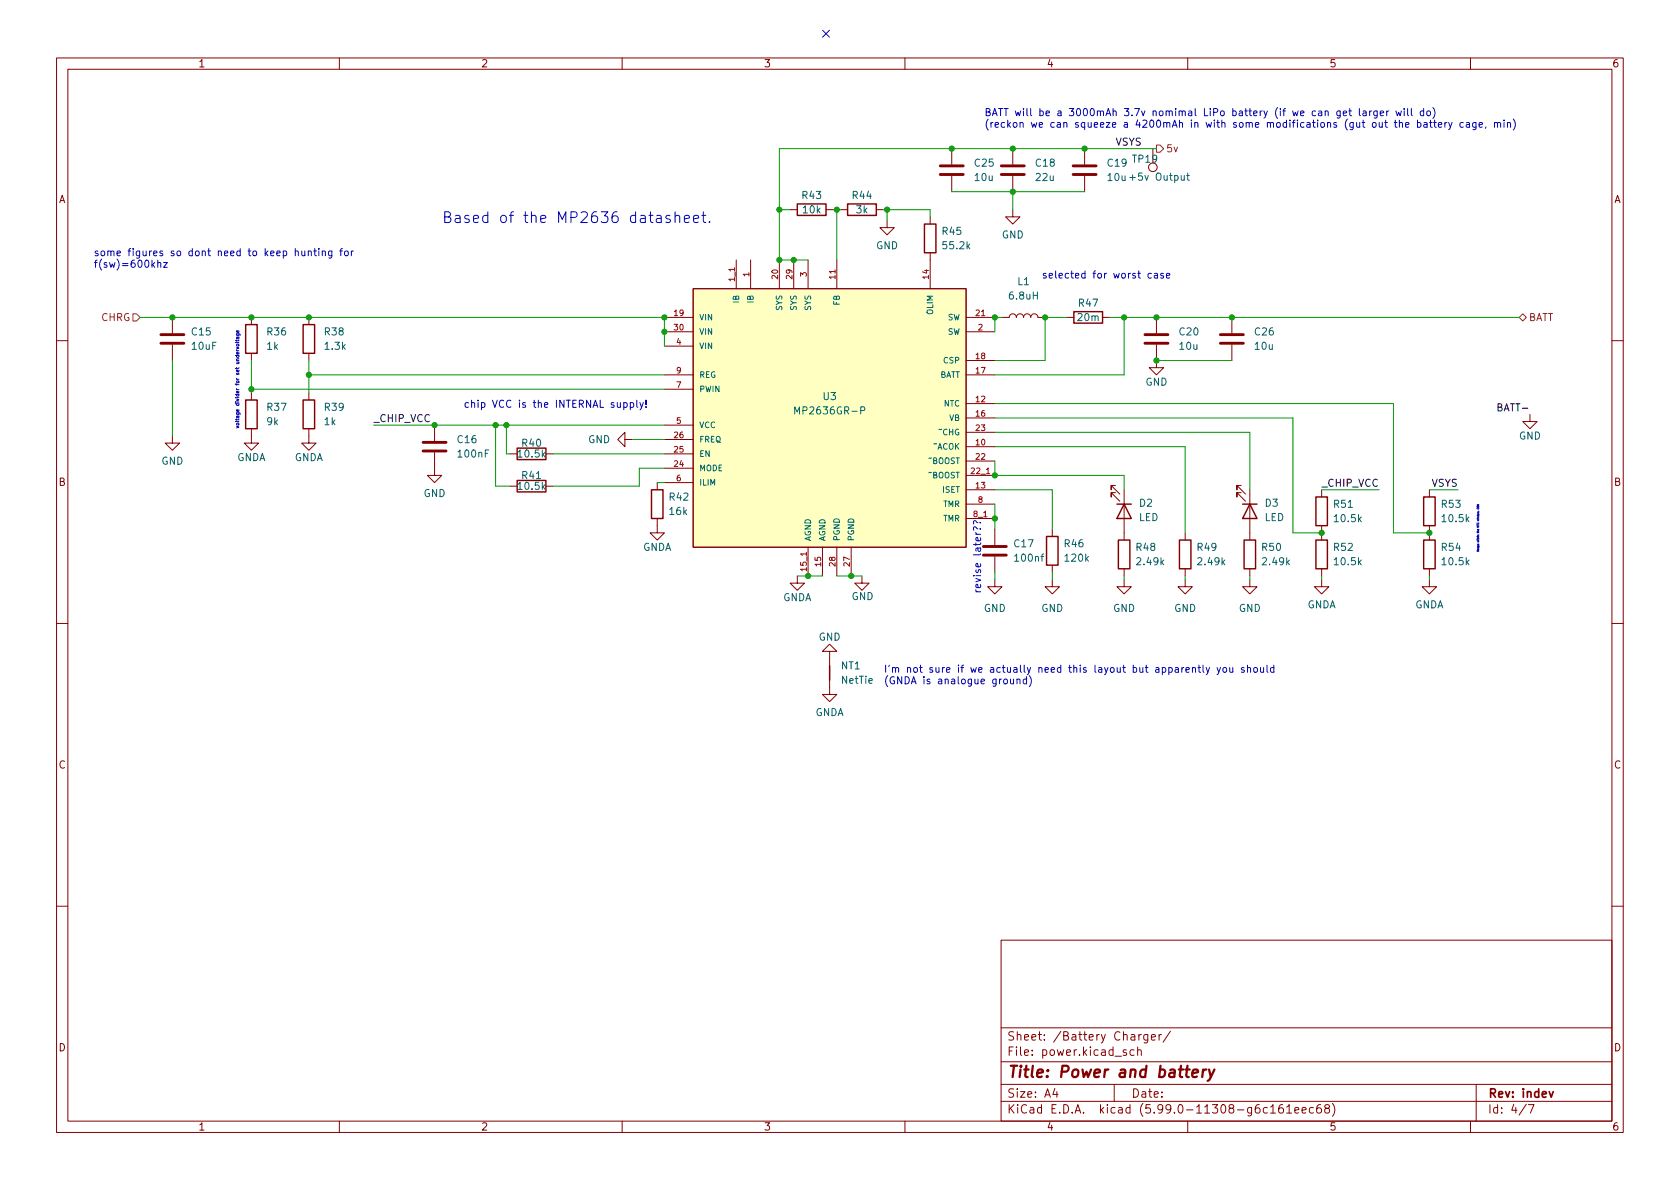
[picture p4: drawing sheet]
<svg xmlns="http://www.w3.org/2000/svg" width="297mm" height="210mm" viewBox="0 0 297 210" stroke-linecap="round" stroke-linejoin="round" font-family="sans-serif">
<g fill="none" stroke="#840000" stroke-width=".18">
<path d="M10 10.2h277v190.1h-277zM12 12.2h273v186.1h-273zM60 10.2v2M110 10.2v2M160 10.2v2M210 10.2v2M260 10.2v2M139.7 37.1h1.3M146 37.1h1.3M148.6 37.1h1.3M154.9 37.1h1.3M156.8 39v1.3h1.3l-1.3 1.2-1.2-1.2h1.2"/>
<path d="M164.5 38.3v1.3M168.3 26.3v2.8M168.3 31.1v2.8M179.1 37.1v1.2h1.2l-1.2 1.3-1.3-1.3h1.3M179.1 26.3v2.8M179.1 31.1v2.8M191.8 26.3v2.8M191.8 31.1v2.8M203.8 26.3v2.5M30.5 56.1v2.8M44.4 56.1v1.3M54.6 56.1v1.3"/>
<path d="M117.5 56.1h5.1M117.5 58.7h5.1M122.6 51h48.2v45.8h-48.2zM130.2 46v5M132.7 46v5M137.8 46v5M140.3 46v5M142.9 46v5M148 46v5M164.5 44.7v6.3M170.8 56.1h5.1M170.8 58.7h5.1"/>
<path d="M177.2 56.1h1.2a.64 .64 0 0 1 .7-.6 .64 .64 0 0 1 .6 .6 .64 .64 0 0 1 .6-.6 .64 .64 0 0 1 .7 .6 .64 .64 0 0 1 .6-.6 .64 .64 0 0 1 .6 .6 .64 .64 0 0 1 .7-.6 .64 .64 0 0 1 .6 .6h1.3M188.6 56.1h1.3M194.9 56.1h1.3M204.5 56.1v2.8M217.8 56.1v2.8M10 60.2h2M30.5 77.1v1.3h1.2l-1.2 1.2-1.3-1.2h1.3M30.5 61v2.7M44.4 75.8v2.6h1.3l-1.3 1.2-1.2-1.2h1.2M44.4 62.5v1.2M44.4 69.5v1.2M54.6 75.8v2.6h1.3l-1.3 1.2-1.3-1.2h1.3"/>
<path d="M54.6 62.5v1.2M54.6 69.5v1.2M76.8 75.2v2.8M110.5 77.7v-1.3l-1.3 1.3 1.3 1.3v-1.3h1.3M117.5 66.3h5.1M117.5 77.7h5.1M117.5 61.2h5.1M117.5 75.2h5.1M117.5 68.8h5.1M170.8 79h5.1M170.8 71.4h5.1M170.8 73.9h5.1"/>
<path d="M170.8 66.3h5.1M170.8 63.7h5.1M170.8 76.4h5.1M204.5 61v4h1.2l-1.2 1.3-1.3-1.3h1.3M217.8 61v2.7M270.5 73.3v1.2h1.3l-1.3 1.3-1.3-1.3h1.3M285 60.2h2M76.8 80v4.1h1.3l-1.3 1.2-1.2-1.2h1.2M90.2 80.3h1.2M90.2 86h1.2M96.5 80.3h1.3M96.5 86h1.3"/>
<path d="M116.2 91.7v2.5h1.3l-1.3 1.3-1.3-1.3h1.3M116.2 85.3v1.3M117.5 82.8h5.1M117.5 80.3h5.1M117.5 85.3h5.1M142.9 96.8v5M145.4 96.8v5M148 96.8v5M150.5 96.8v5M170.8 86.6h5.1M170.8 81.5h5.1M170.8 84.1h5.1"/>
<path d="M170.8 89.1h5.1M170.8 91.7h5.1M175.9 93.6v2.8M175.9 98.4v2.8M186.1 93.6v1.3M186.1 99.9v1.3M197.2 85.8h-.7v.8v-.8l1.5 1.6M197.2 87.1h-.7v.8v-.8l1.5 1.5M198.8 86.6v8.9M209.5 94.2v1.3M219.5 85.8h-.8v.8v-.8l1.5 1.6M219.5 87.1h-.8v.8v-.8l1.5 1.5"/>
<path d="M221 86.6v8.9M233.7 86.6v1.3M233.7 93v2.5M252.7 86.6v1.3M252.7 93v2.5M10 110.2h2M141 101.8v1.3h1.2l-1.2 1.3-1.3-1.3h1.3M146.7 115.2h1.3l-1.3-1.3-1.3 1.3h1.3v7.6h1.3l-1.3 1.3-1.3-1.3h1.3M152.4 101.8v1.3h1.3l-1.3 1.3-1.3-1.3h1.3M175.9 102.5v1.3h1.3l-1.3 1.2-1.3-1.2h1.3M186.1 102.5v1.3h1.2l-1.2 1.2-1.3-1.2h1.3M198.8 102.5v1.3h1.2l-1.2 1.2-1.3-1.2h1.3"/>
<path d="M198.8 100.6v1.2M209.5 102.5v1.3h1.3l-1.3 1.2-1.2-1.2h1.2M209.5 100.6v1.2M221 102.5v1.3h1.2l-1.2 1.2-1.3-1.2h1.3M221 100.6v1.2M233.7 102.5v1.3h1.2l-1.2 1.2-1.3-1.2h1.3M233.7 100.6v1.2M252.7 102.5v1.3h1.3l-1.3 1.2-1.2-1.2h1.2M252.7 100.6v1.2M285 110.2h2M10 160.2h2M177 166.3h108v32h-108z"/>
<path d="M285 160.2h2M60 198.3v2M110 198.3v2M160 198.3v2M177 194.8h108M177 191.8h108M177 187.8h108M177 181.8h108M186.5 192.5l-.4 1h1M186.9 193v1M197 191.8v3M199.1 185.7l-.3-.1-.2 .2v.3l.5 .1v.4h-.5"/>
<path d="M200.5 185.7l-.4-.1-.3 .3v.4l.1 .3h.6M201.1 185.8l.3-.2 .3 .1 .1 .9M201.1 185.1v1.5M201.4 182.9v1M201.8 182.9l-.3 .1-.1 .2M202.9 182.9v1.2l-.3 .3h-.3M202.9 183l-.4-.1-.3 .3v.4l.2 .3h.5M203.6 183.4l.7-.1-.1-.3-.4-.1-.2 .2v.8h.6M204.9 182.9v1M205.4 182.9l-.3 .1-.2 .2M206.9 182.4l-1.3 1.9M210 198.3v2"/>
<path d="M224.6 195.8l.5-.5v1.5M224.6 196.8h.9M226.8 195.3a.59 .59 0 0 0-.7 .7v.5l.1 .3h.4l.3-.1v-.5l-.1-.2-.4-.1-.3 .3M227.5 195.8l.4-.5v1.5M227.5 196.8h.9M228.9 196.3l.7-.1v-.3l-.5-.1-.2 .2 .1 .8h.6M230.2 196.3l.7-.1v-.3l-.5-.1-.2 .2 .1 .8h.6M232.2 195.9l-.4-.1-.3 .3v.4l.1 .3h.6M233.5 195.3a.59 .59 0 0 0-.7 .7v.5l.1 .3h.5l.2-.1v-.5l-.1-.2-.4-.1-.3 .3M234.5 196l-.3-.3 .1-.2 .2-.2 .4 .1 .2 .2-.1 .2-.6 .2-.2 .3 .1 .4 .2 .1h.4l.2-.3v-.2l-.3-.3M235.6 195.1a1.72 1.72 0 0 1 0 2.3M260 198.3v2"/>
<path d="M261 191.8v6.5M269.9 195.3l-1.3 1.9M270.2 195.3h1l-.6 1.5"/>
<circle cx="203.8" cy="29.6" r=".76"/>
</g>
<path d="M273.9 193l.4 1 .3-1" fill="none" stroke="#840000" stroke-width=".3"/>
<path d="M210.8 189.8l1-.2v-.4l-.2-.1-.6 .1-.2 1 .2 .3 .6-.1M212.7 189.1l-.1 1.4M213.3 189.1l-.4 .1-.2 .3M213.8 189.1l.3 1.4M214.7 189.1l-.9 1.8-.3 .2" fill="none" stroke="#840000" stroke-width=".4"/>
<g fill="none" stroke="#840000" stroke-width=".51">
<path d="M166.2 30.9h4.1M166.2 29.3h4.1M177 30.9h4.1M177 29.3h4.1M189.7 30.9h4.1M189.7 29.3h4.1M28.4 59.2h4.1M202.4 59.2h4.1M215.8 59.2h4M28.4 60.7h4.1M74.8 78.2h4.1M74.8 79.8h4.1"/>
<path d="M202.4 60.7h4.1M215.8 60.7h4M173.9 98.2h4M173.9 96.6h4"/>
</g>
<g fill="none" stroke="#840000" stroke-width=".25">
<path d="M141 36.1h5v2h-5zM149.9 36.1h5v2h-5zM163.4 39.6h2.1v5.1h-2.1zM43.4 57.4h2.1v5.1h-2.1zM53.6 57.4h2v5.1h-2zM189.9 55.1h5v2h-5zM43.4 70.7h2.1v5.1h-2.1zM53.6 70.7h2v5.1h-2zM91.4 79.2h5.1v2.1h-5.1zM91.4 85h5.1v2h-5.1zM115.2 86.6h2v5.1h-2zM185 94.9h2.1v5h-2.1z"/>
<path d="M197.5 89.1h2.5M197.7 95.5h2.1v5.1h-2.1zM198.8 89.1l1.2 2.6h-2.5zM208.5 95.5h2.1v5.1h-2.1zM219.7 89.1h2.5M220 95.5h2v5.1h-2zM221 89.1l1.2 2.6h-2.5zM232.7 95.5h2v5.1h-2zM232.7 87.9h2v5.1h-2zM251.7 95.5h2v5.1h-2zM251.7 87.9h2v5.1h-2zM146.7 117.7v2.6"/>
</g>
<path d="M122.6 51h48.2v45.8h-48.2z" fill="#ffffc2" stroke="#ffffc2" stroke-width=".18"/>
<path d="M209.8 31h.5M210 30.6v1.1l.3 .2M140.5 73.2v-1.3l.4 .9 .5-.9v1.3M152.2 72.6l.6-.1 .1-.1v-.3l-.7-.2v1.3M165.6 78.4l-.5 .1M166.5 75.9l-.5 .1M164.7 81l-.5 .1M164.7 83.5l-.5 .1" fill="none" stroke="#006464" stroke-width=".18"/>
<path d="M204.5 25.6h.6l.6 .7-.6 .6h-.6zM23.5 55.5h.6l.7 .6-.7 .7h-.6zM268.6 56.1l.6-.6 .7 .6-.7 .7z" fill="none" stroke="#725600" stroke-width=".18"/>
<g fill="none" stroke="#0000c2" stroke-width=".18">
<path d="M237 19.6v1l-.3 .3-.3-.1M237 19.7l-.4-.1-.2 .3 .1 .5h.5M238.5 19.6h.5M238.7 19.2v1.1l.3 .2M240.3 19.2v1.1l.2 .2M241 19.7h.5l.1 .8M241.6 19.9l-.5 .1-.1 .2 .1 .3 .5-.1M242.2 19.6v.9M242.5 19.6l-.3 .3M243.5 19.6v1l-.2 .3-.4-.1M243.5 19.7l-.4-.1-.2 .3 .1 .5h.5M245.2 19.6v.9"/>
<path d="M245.5 19.6l-.3 .3M246.8 19.6l.3 .9 .2-.6 .2 .6 .3-.9M248.3 19.2v.1M248.3 19.6v.9M248.9 19.2v1.1l.2 .2M249.5 19.2v1.1l.2 .2M251.7 19.7l-.3-.1-.3 .3 .1 .5h.5M251.7 19.2v1.3M252.4 19.7l.3-.1 .2 .3v.3l-.2 .3-.3-.1-.1-.2zM253.4 19a1.46 1.46 0 0 1 0 1.9M118.5 38.2l-.5-.1-.3 .3 .1 .2 .7 .2v.2v.3l-.2 .1-.6-.1M119.4 38.3a.47 .47 0 0 1 .8 .1v1"/>
<path d="M119.4 37.4v2M121 38.7l.9-.2-.1-.3-.5-.1-.3 .3 .1 .9 .2 .1 .5-.1M122.6 38.7l.9-.2-.1-.3-.5-.1-.3 .3 .1 .9 .2 .1 .5-.1M124.1 38.1h.7M124.4 37.4v1.7v.2l.4 .1M125.4 39.2l.1 .1-.1 .1v-.1v-.1v.2M237.5 20l.6-.1v-.2l-.4-.1-.2 .2 .1 .6h.5M244 20l.6-.1v-.2l-.4-.1-.2 .2 .1 .6h.5M248.5 22.1l.6-.1v-.3h-.4l-.2 .1 .1 .6h.5M250.6 21.7h.4l.2 .2-.1 .5h-.5M250.6 21.2v1.3M251.8 21.7h.5v.8"/>
<path d="M252.3 22h-.4l-.2 .2 .2 .3 .4-.1M252.7 21.7h.5M252.9 21.2v1.1l.3 .2M253.5 21.7h.5M253.7 21.2v1.1l.3 .2M254.3 22.1l.6-.1v-.3h-.4l-.2 .1 .1 .6h.5M255.5 21.7v.8M255.8 21.7l-.3 .2M256.1 21.7l.3 .8M256.7 21.7l-.4 1.1-.2 .1M258.7 21.7h-.3l-.3 .2 .1 .5h.5M259.3 21.7h.5v.8"/>
<path d="M259.8 22h-.4l-.2 .2 .2 .3 .4-.1M261 21.7v1l-.3 .2h-.3M261 21.7h-.4l-.2 .2 .1 .5h.5M261.5 22.1l.6-.1v-.3h-.4l-.2 .1 .1 .6h.5M262.7 22.4l-.1 .3M264.2 21.8l.2-.1h.3l.1 .8M264.2 21.7v.8M264.8 21.8l.2-.1h.3v.8M265.9 21.2v.2M265.9 21.7v.8M266.5 21.8l.2-.1h.3l.1 .8M266.5 21.7v.8"/>
<path d="M267.6 21.1a1.46 1.46 0 0 1 0 1.9M27.9 46.5l.2-.1 .3 .1v.8M27.9 46v1.3M28.9 46.4h.7l-.7 .9h.7M41.8 59h.5l.1 .3M41.9 59v.3h.3v-.3M42 59.6l.1 .3 .1-.1v-.2M42.2 58.5v.3l-.3-.1v-.2h.1v.3M42.2 59.6h-.3v.3M53.4 44.4v.8h.3l.2-.1M53.9 44.4v.8M54.5 44.5l.2-.1h.3v.8"/>
<path d="M54.5 44.4v.8M55.5 44.4h.5M55.7 44v1l.3 .2M56.4 44v.1M56.4 44.4v.8M57 44.5l.2-.1h.3v.8M57 44.4v.8M58.7 44.4v1l-.3 .3-.3-.1M58.7 44.4h-.4l-.2 .2 .1 .6h.5M60.1 44.4h.5M60.6 44l-.3 .1v1.1M61 44.4h.3l.3 .2v.4l-.3 .2h-.3l-.1-.2z"/>
<path d="M62.1 44.4v.8M62.5 44.4l-.4 .2M203.6 48.4l-.4-.1-.2 .3 .1 .5h.5M204.1 48.4h.5l.1 .8M204.7 48.6l-.5 .1-.1 .2 .1 .3 .5-.1M205.7 48.4l-.3-.1-.2 .2 .1 .2 .4 .1v.3h-.5M206.2 48.8l.6-.2v-.2l-.4-.1-.2 .2 .1 .6h.5M41.8 61.4l.4 .1-.4 .2M41.8 60.1v.2M41.9 60.9h.2l.1 .2-.3 .1zM42.2 60.5l-.6 .1M42.2 60.1v.1h-.6"/>
<path d="M110.3 71.3l.4-.1 .2 .2-.1 .6h-.5M110.3 71.2v1.3M111.4 71.3l.4-.1 .2 .2-.1 .6h-.5M111.4 71.2v1.3M112.6 70.8v1.1l.2 .1M113.1 71.2l.3 .8M113.7 71.2l-.4 1.1-.2 .2M114.2 71.9v.1M114.2 70.8v.8M172.9 93.5l-.6-.3-.2 .1 .1 .5M172.9 92.4l-.6-.3-.2 .1 .1 .5M173.3 93.5h.1"/>
<path d="M173.3 92.4h.1M261.2 97.5h.3M261.2 97.3l.1 .2M261.4 89.2v.2M261.5 97l-.1 .2h-.1v-.2l.1 .2M261.5 96.8l-.1 .1h-.1v-.1l.1 .1M261.5 89.2l-.3 .1 .3 .1M261.5 97.3l-.2 .1M181.5 119.7v1.2M182 119.5a1.46 1.46 0 0 1 0 1.9M209.7 118.5l.6-.2-.1-.2-.3-.1-.2 .2v.6h.5M210.8 118.2l.2-.2 .3 .1 .1 .8"/>
<path d="M210.8 118v.9M211.8 118h.5M212 117.6v1.1l.3 .2M212.7 117.6v1.1l.2 .2M213.3 118l.3 .9M213.9 118l-.5 1.2-.1 .1M215.2 118l.3 .9M215.8 118l-.4 1.2-.2 .1M216.3 118.1l.3-.1 .3 .3v.3l-.3 .3-.3-.1-.1-.2zM217.4 118l.1 .8 .3 .1 .2-.1M218 118v.9M220 118.1l-.3-.1-.2 .2v.2l.5 .1v.3h-.5"/>
<path d="M220.6 118.2l.2-.2 .3 .1v.8M220.6 117.6v1.3M221.8 118.1l.3-.1 .2 .3v.3l-.2 .3-.3-.1-.1-.2zM222.9 118v.8l.3 .1 .2-.1M223.4 118v.9M224 117.6v1.1l.2 .2M225.2 118.1l-.3-.1-.3 .3 .1 .5h.5M225.2 117.6v1.3M178.7 120.1v.8h.3l.2-.1M179.2 120.1v.8M179.8 120.2l.2-.1h.3l.1 .8M179.8 120.1v.8"/>
<path d="M181.5 120.1h-.4l-.2 .2 .1 .6h.5"/>
</g>
<g fill="none" stroke="#009600" stroke-width=".18">
<path d="M137.8 37.1h1.9M147.3 37.1h1.3M148 37.1v8.9M156.2 37.1h8.3v1.2M156.8 37.1v1.9M168.3 33.9h23.5M179.1 33.9v3.2M204.5 26.3h-66.7v19.7h5.1M24.8 56.1h92.7v5.1M177.2 56.1h-1.3v2.6M188.6 56.1h-3.8v7.6h-8.9M196.2 56.1h72.4"/>
<path d="M198.8 56.1v10.2h-22.9M30.5 63.7v13.4M44.4 63.7v5.8M44.4 68.8h73.1M54.6 63.7v5.8M54.6 66.3h62.9M66 75.2h51.5M87.6 75.2v10.8h2.6M89.5 75.2v5.1h.7M111.8 77.7h5.7M175.9 73.9h52.7v20.3h5.1M175.9 71.4h70.5v22.8h6.3"/>
<path d="M175.9 79h33.6v15.2M175.9 76.4h45.1v10.2M204.5 63.7h13.3M97.8 80.3h19.7M116.2 85.3h1.3M117.5 82.8h-4.5v3.2h-15.2M175.9 81.5v2.6h22.9v2.5M175.9 89.1v4.5M175.9 86.6h10.2v7M233.7 86.6h10.1M252.7 86.6h5.1M141 101.8h4.4"/>
<path d="M148 101.8h4.4M175.9 101.2v1.3M186.1 101.2v1.3M198.8 101.8v.7M209.5 101.8v.7M221 101.8v.7M233.7 101.8v.7M252.7 101.8v.7"/>
</g>
<path d="M145.4 5.4l1.3 1.2M146.7 5.4l-1.3 1.2" fill="none" stroke="#000084" stroke-width=".18"/>
<g fill="#009600" stroke="#009600" stroke-width=".18">
<circle cx="117.5" cy="56.1" r=".46"/>
<circle cx="142.9" cy="101.8" r=".46"/>
<circle cx="137.8" cy="46" r=".46"/>
<circle cx="140.3" cy="46" r=".46"/>
<circle cx="137.8" cy="37.1" r=".46"/>
<circle cx="148" cy="37.1" r=".46"/>
<circle cx="150.5" cy="101.8" r=".46"/>
<circle cx="175.9" cy="84.1" r=".46"/>
<circle cx="175.9" cy="91.7" r=".46"/>
<circle cx="87.6" cy="75.2" r=".46"/>
<circle cx="89.5" cy="75.2" r=".46"/>
<circle cx="76.8" cy="75.2" r=".46"/>
<circle cx="117.5" cy="58.7" r=".46"/>
<circle cx="191.8" cy="26.3" r=".46"/>
<circle cx="175.9" cy="56.1" r=".46"/>
<circle cx="184.8" cy="56.1" r=".46"/>
<circle cx="198.8" cy="56.1" r=".46"/>
<circle cx="156.8" cy="37.1" r=".46"/>
<circle cx="168.3" cy="26.3" r=".46"/>
<circle cx="179.1" cy="26.3" r=".46"/>
<circle cx="179.1" cy="33.9" r=".46"/>
<circle cx="233.7" cy="94.2" r=".46"/>
<circle cx="252.7" cy="94.2" r=".46"/>
<circle cx="44.4" cy="68.8" r=".46"/>
<circle cx="54.6" cy="56.1" r=".46"/>
<circle cx="54.6" cy="66.3" r=".46"/>
<circle cx="30.5" cy="56.1" r=".46"/>
<circle cx="44.4" cy="56.1" r=".46"/>
<circle cx="204.5" cy="63.7" r=".46"/>
<circle cx="204.5" cy="56.1" r=".46"/>
<circle cx="217.8" cy="56.1" r=".46"/>
</g>
<text font-size="2.8" fill="#840000" x="178" y="190.6">Title: Power and battery</text>
<text font-size="2.7" fill="#0000c2" x="78.1" y="39.4">Based of the MP2636 datasheet.</text>
<g font-size="2.1" fill="#840000">
<text x="178" y="184">Sheet: /Battery Charger/</text>
<text x="178" y="186.7">File: power.kicad_sch</text>
<text x="178" y="196.9">KiCad E.D.A. kicad (5.99.0-11308-g6c161eec68)</text>
<text x="178" y="194.1">Size: A4</text>
<text x="200" y="194.1">Date:</text>
<text x="263" y="194.1">Rev: indev</text>
<text x="263" y="196.9">Id: 4/7</text>
</g>
<g font-size="1.8" fill="#840000">
<text x="35" y="11.9">1</text>
<text x="85" y="11.9">2</text>
<text x="135" y="11.9">3</text>
<text x="185" y="11.9">4</text>
<text x="235" y="11.9">5</text>
<text x="285" y="11.9">6</text>
<text x="10.3" y="35.9">A</text>
<text x="285.3" y="35.9">A</text>
<text x="10.3" y="85.9">B</text>
<text x="285.3" y="85.9">B</text>
<text x="10.3" y="135.9">C</text>
<text x="285.3" y="135.9">C</text>
<text x="10.3" y="185.9">D</text>
<text x="285.3" y="185.9">D</text>
<text x="35" y="199.9">1</text>
<text x="85" y="199.9">2</text>
<text x="135" y="199.9">3</text>
<text x="185" y="199.9">4</text>
<text x="235" y="199.9">5</text>
<text x="285" y="199.9">6</text>
</g>
<g font-size="1.8" fill="#0000c2">
<text x="174" y="20.5">BATT will be a 3000mAh 3.7v nomimal LiPo battery (if we can get larger will do)</text>
<text x="174" y="22.6">(reckon we can squeeze a 4200mAh in with some modifications (gut out the battery cage, min)</text>
<text x="16.5" y="45.3">some figures so dont need to keep hunting for</text>
<text x="16.5" y="47.3">f(sw)=600khz</text>
<text x="184.1" y="49.2">selected for worst case</text>
<text x="81.9" y="72.1">chip VCC is the INTERNAL supply!</text>
<text x="173.5" y="105" transform="rotate(-90 173.5 105)">revise later??</text>
<text x="156.2" y="118.9">I'm not sure if we actually need this layout but apparently you should</text>
<text x="156.2" y="121">(GNDA is analogue ground)</text>
</g>
<g font-size="1.8" fill="#006464">
<text x="172.4" y="29.5">C25</text>
<text x="183.2" y="29.5">C18</text>
<text x="195.9" y="29.5">C19</text>
<text x="200.3" y="28.8">TP19</text>
<text x="141.9" y="35.2">R43</text>
<text x="150.8" y="35.2">R44</text>
<text x="172.4" y="32">10u</text>
<text x="183.2" y="32">22u</text>
<text x="195.9" y="32">10u</text>
<text x="200.3" y="31.9">+5v Output</text>
<text x="142" y="37.7">10k</text>
<text x="151.4" y="37.7">3k</text>
<text x="166.7" y="41.5">R45</text>
<text x="154.9" y="44.1">GND</text>
<text x="166.9" y="44.1">55.2k</text>
<text x="177.1" y="42.2">GND</text>
<text x="178.6" y="53">6.8uH</text>
<text x="179.9" y="50.4">L1</text>
<text x="34" y="59.3">C15</text>
<text x="47.3" y="59.3">R36</text>
<text x="57.5" y="59.3">R38</text>
<text x="190.6" y="56.8">20m</text>
<text x="190.8" y="54.2">R47</text>
<text x="208.6" y="59.3">C20</text>
<text x="221.9" y="59.3">C26</text>
<text x="34" y="61.8">10uF</text>
<text x="47.2" y="61.8">1k</text>
<text x="57.5" y="61.8">1.3k</text>
<text x="208.6" y="61.8">10u</text>
<text x="222" y="61.8">10u</text>
<text x="145.6" y="70.7">U3</text>
<text x="202.5" y="68.2">GND</text>
<text x="47.2" y="75.2">9k</text>
<text x="47.3" y="72.6">R37</text>
<text x="57.4" y="75.2">1k</text>
<text x="57.5" y="72.6">R39</text>
<text x="141.2" y="73.3">MP2636GR-P</text>
<text x="268.5" y="77.7">GND</text>
<text x="28.5" y="82.2">GND</text>
<text x="41.8" y="81.5">GNDA</text>
<text x="52" y="81.5">GNDA</text>
<text x="80.9" y="78.4">C16</text>
<text x="81.1" y="80.9">100nF</text>
<text x="91.8" y="80.9">10.5k</text>
<text x="92.4" y="79">R40</text>
<text x="104" y="78.4">GND</text>
<text x="74.9" y="87.9">GND</text>
<text x="91.8" y="86.6">10.5k</text>
<text x="92.4" y="84.7">R41</text>
<text x="118.4" y="88.5">R42</text>
<text x="201.5" y="89.6">D2</text>
<text x="223.7" y="89.6">D3</text>
<text x="235.9" y="89.8">R51</text>
<text x="254.9" y="89.8">R53</text>
<text x="118.4" y="91.1">16k</text>
<text x="201.3" y="92.1">LED</text>
<text x="223.6" y="92.1">LED</text>
<text x="236.1" y="92.3">10.5k</text>
<text x="255.1" y="92.3">10.5k</text>
<text x="113.6" y="97.4">GNDA</text>
<text x="179.4" y="96.8">C17</text>
<text x="179.6" y="99.3">100nf</text>
<text x="188.3" y="96.8">R46</text>
<text x="188.4" y="99.3">120k</text>
<text x="201" y="97.4">R48</text>
<text x="201.2" y="99.9">2.49k</text>
<text x="211.8" y="97.4">R49</text>
<text x="212" y="99.9">2.49k</text>
<text x="223.2" y="97.4">R50</text>
<text x="223.4" y="99.9">2.49k</text>
<text x="235.9" y="97.4">R52</text>
<text x="236.1" y="99.9">10.5k</text>
<text x="254.9" y="97.4">R54</text>
<text x="255.1" y="99.9">10.5k</text>
<text x="138.4" y="106.3">GNDA</text>
<text x="150.5" y="106.1">GND</text>
<text x="231.1" y="107.6">GNDA</text>
<text x="250.1" y="107.6">GNDA</text>
<text x="144.7" y="113.3">GND</text>
<text x="173.9" y="108.2">GND</text>
<text x="184.1" y="108.2">GND</text>
<text x="196.8" y="108.2">GND</text>
<text x="207.6" y="108.2">GND</text>
<text x="219" y="108.2">GND</text>
<text x="148.8" y="118.4">NT1</text>
<text x="148.9" y="120.9">NetTie</text>
<text x="144.1" y="126.6">GNDA</text>
</g>
<g font-size="1.8" fill="#0f0f0f">
<text x="197.2" y="25.7">VSYS</text>
<text x="66" y="74.6">_CHIP_VCC</text>
<text x="265.2" y="72.7">BATT-</text>
<text x="233.9" y="86.1">_CHIP_VCC</text>
<text x="253.1" y="86.1">VSYS</text>
</g>
<g font-size="1.8" fill="#725600">
<text x="206.1" y="26.9">5v</text>
<text x="17.9" y="56.8">CHRG</text>
<text x="270.3" y="56.8">BATT</text>
</g>
<g font-size="1.4" fill="#a90000">
<text x="129.9" y="49.7" transform="rotate(-90 129.9 49.7)">1_1</text>
<text x="132.5" y="48.9" transform="rotate(-90 132.5 48.9)">1</text>
<text x="137.5" y="49.3" transform="rotate(-90 137.5 49.3)">20</text>
<text x="140.1" y="49.3" transform="rotate(-90 140.1 49.3)">29</text>
<text x="142.6" y="48.9" transform="rotate(-90 142.6 48.9)">3</text>
<text x="147.7" y="49.3" transform="rotate(-90 147.7 49.3)">11</text>
<text x="164.2" y="49.3" transform="rotate(-90 164.2 49.3)">14</text>
<text x="119.2" y="55.9">19</text>
<text x="119.2" y="58.4">30</text>
<text x="172.6" y="55.9">21</text>
<text x="173" y="58.4">2</text>
<text x="119.6" y="61">4</text>
<text x="172.6" y="63.5">18</text>
<text x="119.6" y="68.6">7</text>
<text x="119.6" y="66">9</text>
<text x="172.6" y="71.1">12</text>
<text x="172.6" y="66">17</text>
<text x="119.2" y="77.5">26</text>
<text x="119.6" y="74.9">5</text>
<text x="172.6" y="73.7">16</text>
<text x="172.6" y="76.2">23</text>
<text x="119.2" y="82.5">24</text>
<text x="119.2" y="80">25</text>
<text x="171.8" y="83.8">22_1</text>
<text x="172.6" y="78.7">10</text>
<text x="172.6" y="81.3">22</text>
<text x="119.6" y="85.1">6</text>
<text x="172.6" y="86.4">13</text>
<text x="173" y="88.9">8</text>
<text x="172.2" y="91.4">8_1</text>
<text x="142.6" y="100.9" transform="rotate(-90 142.6 100.9)">15_1</text>
<text x="145.2" y="100.1" transform="rotate(-90 145.2 100.1)">15</text>
<text x="147.7" y="100.1" transform="rotate(-90 147.7 100.1)">28</text>
<text x="150.2" y="100.1" transform="rotate(-90 150.2 100.1)">27</text>
</g>
<g font-size="1.4" fill="#006464">
<text x="130.7" y="53.5" transform="rotate(-90 130.7 53.5)">IB</text>
<text x="133.2" y="53.5" transform="rotate(-90 133.2 53.5)">IB</text>
<text x="148.5" y="54" transform="rotate(-90 148.5 54)">FB</text>
<text x="123.6" y="56.6">VIN</text>
<text x="123.6" y="59.2">VIN</text>
<text x="138.3" y="54.9" transform="rotate(-90 138.3 54.9)">SYS</text>
<text x="140.8" y="54.9" transform="rotate(-90 140.8 54.9)">SYS</text>
<text x="143.4" y="54.9" transform="rotate(-90 143.4 54.9)">SYS</text>
<text x="165" y="55.6" transform="rotate(-90 165 55.6)">OLIM</text>
<text x="167.5" y="59.2">SW</text>
<text x="167.5" y="56.6">SW</text>
<text x="123.6" y="61.7">VIN</text>
<text x="166.9" y="64.3">CSP</text>
<text x="123.6" y="69.3">PWIN</text>
<text x="123.6" y="66.8">REG</text>
<text x="166" y="66.8">BATT</text>
<text x="166.9" y="71.9">NTC</text>
<text x="123.6" y="75.7">VCC</text>
<text x="166.7" y="77">~CHG</text>
<text x="167.8" y="74.4">VB</text>
<text x="123.6" y="83.3">MODE</text>
<text x="123.6" y="80.8">EN</text>
<text x="123.6" y="78.2">FREQ</text>
<text x="164.8" y="82">~BOOST</text>
<text x="165.6" y="79.5">~ACOK</text>
<text x="123.6" y="85.8">ILIM</text>
<text x="164.8" y="84.6">~BOOST</text>
<text x="166.7" y="87.1">ISET</text>
<text x="166.7" y="89.7">TMR</text>
<text x="143.4" y="95.8" transform="rotate(-90 143.4 95.8)">AGND</text>
<text x="145.9" y="95.8" transform="rotate(-90 145.9 95.8)">AGND</text>
<text x="148.5" y="95.8" transform="rotate(-90 148.5 95.8)">PGND</text>
<text x="151" y="95.8" transform="rotate(-90 151 95.8)">PGND</text>
<text x="166.7" y="92.2">TMR</text>
</g>
<text font-size=".9" fill="#0000c2" x="42.3" y="75.8" transform="rotate(-90 42.3 75.8)">voltage divider for set undervoltage</text>
<text font-size=".4" fill="#0000c2" x="261.5" y="96.6" transform="rotate(-90 261.5 96.6)">Keeps within the NTC window. CBA</text>
</svg>
